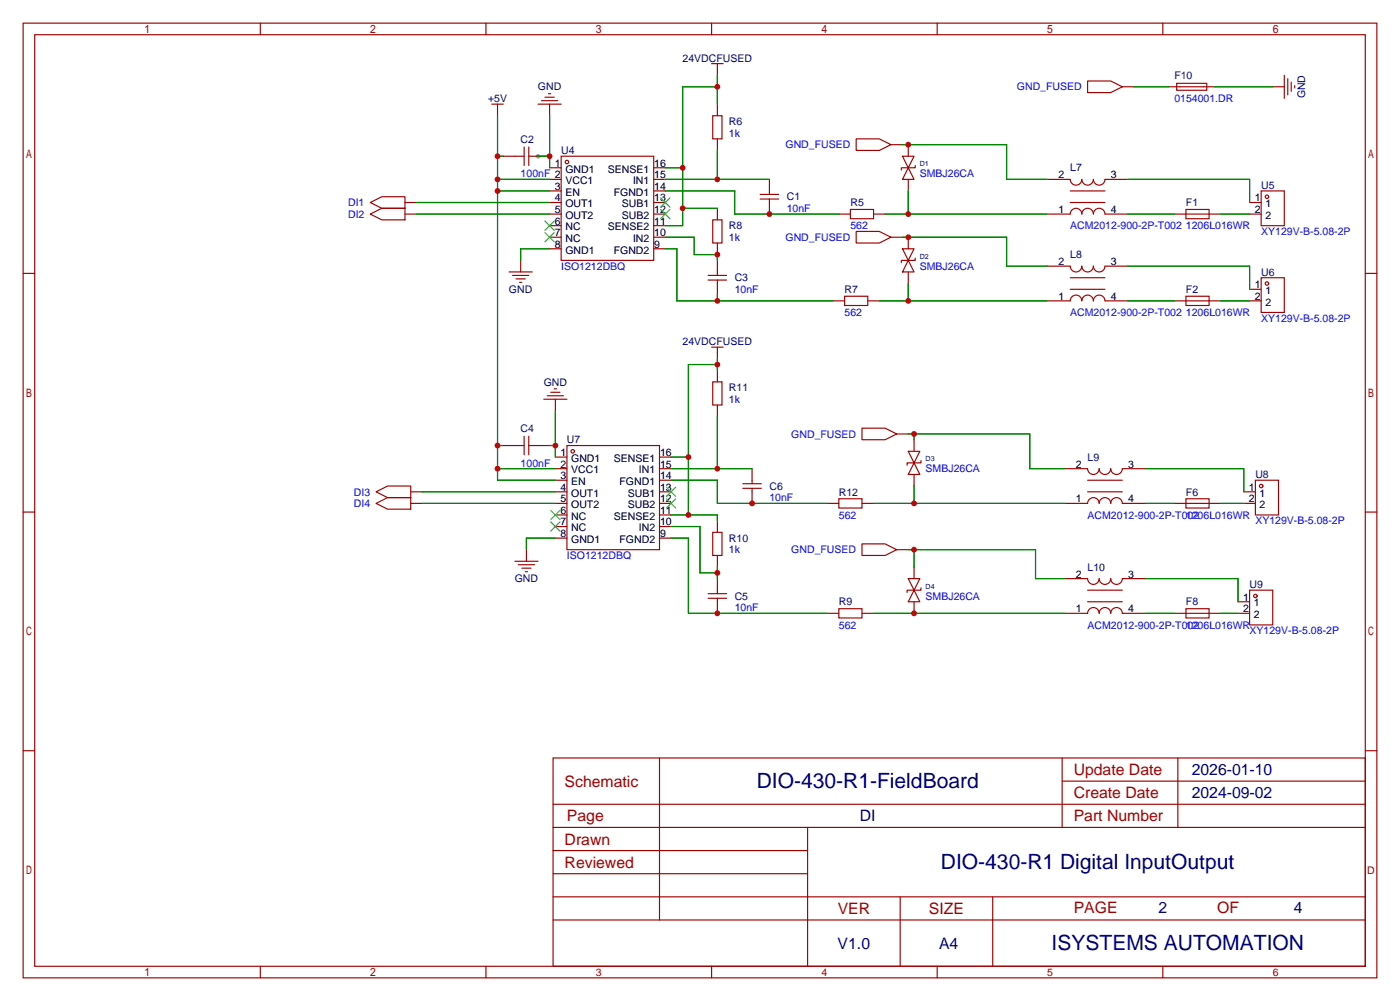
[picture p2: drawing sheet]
<svg xmlns="http://www.w3.org/2000/svg" width="307mm" height="220mm" viewBox="0 0 307 220" stroke-linecap="round" stroke-linejoin="round" font-family="sans-serif">
<circle cx="118.1" cy="34.3" r=".51" fill="#999"/>
<g fill="none" stroke="#a10000" stroke-width=".25">
<path d="M5.1 5.1h297.2v209.5h-297.2zM7.6 7.6h292.1v204.5h-292.1zM57.1 5.1v2.5M106.7 5.1v2.5M156.2 5.1v2.5M156.2 14h2.5M157.5 14v2.5M205.7 5.1v2.5M238.8 17.8h5l2.6 1.2-2.6 1.3h-5zM246.4 19h2.5M255.3 5.1v2.5M256.5 19h10.2"/>
<path d="M258.3 18.3h6.6v1.5h-6.6zM279.4 19h2.5M281.9 16.5v5.1M282.7 17.3v3.5M283.5 18v2.1M284.2 18.8v.5M107.9 22.9h2.6M109.2 22.9v2.5M110.5 34.3h4.6M115.1 32.3v4M116.1 34.3h4.5M116.1 32.3v4"/>
<path d="M118.1 22.9h5.1M118.9 22.1h3.5M119.6 21.3h2.1M120.4 20.6h.5M120.6 36.8h2.6M120.6 39.4h2.6M120.6 22.9v2.5M123.2 34.3h20.3v22.8h-20.3zM143.5 36.8h2.5M143.5 39.4h2.5M156.5 25.4h2v5.1h-2zM157.5 22.9v2.5"/>
<path d="M157.5 30.5v2.5M168.9 39.4v3.3M188 30.5h5l2.6 1.3-2.6 1.2h-5zM195.6 31.8h2.5M198.1 34.3h2.6l-1.3 2.5zM199.4 36.8l1.3 2.6h-2.6zM199.4 31.8v2.5M199.4 39.4v2.5M200.9 36.3v.5h-3v.5M229.9 39.4h5a1.27 1.27 0 0 0 1.3 1.2 1.27 1.27 0 0 0 1.3-1.2 1.27 1.27 0 0 0 1.3 1.2 1.27 1.27 0 0 0 1.2-1.2 1.27 1.27 0 0 0 1.3 1.2 1.27 1.27 0 0 0 1.3-1.2h5M81.3 44.4l2.5-1.2h5.1v2.5h-5.1zM81.3 47l2.5-1.3h5.1v2.6h-5.1z"/>
<path d="M88.9 44.4h2.5M88.9 47h2.5M111.8 59.7h5M114.3 57.1v2.6M120.6 41.9h2.6M120.6 44.4h2.6M120.6 47h2.6M120.6 49.5h2.6M120.6 52.1h2.6M120.6 54.6h2.6M143.5 41.9h2.5M143.5 44.4h2.5"/>
<path d="M143.5 47h2.5M143.5 49.5h2.5M143.5 52.1h2.5M143.5 54.6h2.5M156.5 48.3h2v5h-2zM157.5 45.7v2.6M157.5 53.3v2.6M157.5 57.1v3.4M166.9 43.7h4M166.9 42.7h4M168.9 43.7v3.3M184.1 47h2.6"/>
<path d="M186.7 46h5.1v2h-5.1zM188 50.8h5l2.6 1.3-2.6 1.2h-5zM191.8 47h2.5M195.6 52.1h2.5M198.1 54.6h2.6l-1.3 2.5zM199.4 57.1l1.3 2.6h-2.6zM199.4 52.1v2.5M199.4 59.7v2.5M200.9 56.6v.5h-3v.6M229.9 47h5a1.27 1.27 0 0 1 1.3-1.3 1.27 1.27 0 0 1 1.3 1.3 1.27 1.27 0 0 1 1.3-1.3 1.27 1.27 0 0 1 1.2 1.3 1.27 1.27 0 0 1 1.3-1.3 1.27 1.27 0 0 1 1.3 1.3h5M229.9 58.4h5a1.27 1.27 0 0 0 1.3 1.3 1.27 1.27 0 0 0 1.3-1.3 1.27 1.27 0 0 0 1.3 1.3 1.27 1.27 0 0 0 1.2-1.3 1.27 1.27 0 0 0 1.3 1.3 1.27 1.27 0 0 0 1.3-1.3h5M234.9 41.9h7.7"/>
<path d="M234.9 44.4h7.7M257.8 47h10.2M260.3 46h5.1v2h-5.1zM274.3 44.4h2.6M274.3 47h2.6M276.9 41.9h5v7.6h-5zM5.1 60h2.5M112.5 60.5h3.6M113.3 61.2h2M114 62h.6M155.4 60.5h4.1M155.4 61.5h4.1"/>
<path d="M156.2 76.2h2.5M157.5 61.5v3.3M157.5 76.2v2.5M182.9 66h2.5M185.4 65h5.1v2.1h-5.1zM190.5 66h2.5M229.9 66h5a1.27 1.27 0 0 1 1.3-1.2 1.27 1.27 0 0 1 1.3 1.2 1.27 1.27 0 0 1 1.3-1.2 1.27 1.27 0 0 1 1.2 1.2 1.27 1.27 0 0 1 1.3-1.2 1.27 1.27 0 0 1 1.3 1.2h5M234.9 63.5h7.7M234.9 61h7.7M257.8 66h10.2M260.3 65h5.1v2.1h-5.1zM274.3 63.5h2.6"/>
<path d="M274.3 66h2.6M276.9 61h5v7.6h-5zM299.7 60h2.6M110.5 97.8h4.6M115.1 95.8v4M116.1 95.8v4M116.1 97.8h4.5M119.4 87.6h5.1M120.1 86.9h3.6M120.9 86.1h2M121.7 85.3h.5M121.9 87.6v2.6"/>
<path d="M124.5 97.8h20.3v22.8h-20.3zM156.5 83.8h2v5.1h-2zM157.5 81.3v2.5M157.5 88.9v2.5M189.2 94h5.1l2.5 1.2-2.5 1.3h-5.1zM196.8 95.2h2.6M199.4 99.1h2.5l-1.2 2.5zM200.7 96.5v2.6M5.1 112.4h2.5M82.5 107.9l2.6-1.2h5.1v2.5h-5.1zM82.5 110.5l2.6-1.3h5.1v2.6h-5.1zM90.2 107.9h2.5"/>
<path d="M90.2 110.5h2.5M121.9 100.3h2.6M121.9 102.9h2.6M121.9 105.4h2.6M121.9 107.9h2.6M121.9 110.5h2.6M121.9 113h2.6M121.9 115.6h2.6M121.9 118.1h2.6M144.8 100.3h2.5M144.8 102.9h2.5M144.8 105.4h2.5"/>
<path d="M144.8 107.9h2.5M144.8 110.5h2.5M144.8 113h2.5M144.8 115.6h2.5M144.8 118.1h2.5M156.5 116.8h2v5.1h-2zM157.5 114.3v2.5M163.1 107.2h4M163.1 106.2h4M165.1 102.9v3.3M165.1 107.2v3.3M181.6 110.5h2.5"/>
<path d="M184.1 109.5h5.1v2h-5.1zM189.2 119.4h5.1l2.5 1.2-2.5 1.3h-5.1zM189.2 110.5h2.6M200.7 101.6l1.2 2.5h-2.5zM200.7 104.1v2.6M202.2 101.1v.5h-3.1v.5M233.7 110.5h5.1a1.27 1.27 0 0 1 1.2-1.3 1.27 1.27 0 0 1 1.3 1.3 1.27 1.27 0 0 1 1.3-1.3 1.27 1.27 0 0 1 1.2 1.3 1.27 1.27 0 0 1 1.3-1.3 1.27 1.27 0 0 1 1.3 1.3h5.1M233.7 102.9h5.1a1.27 1.27 0 0 0 1.2 1.2 1.27 1.27 0 0 0 1.3-1.2 1.27 1.27 0 0 0 1.3 1.2 1.27 1.27 0 0 0 1.2-1.2 1.27 1.27 0 0 0 1.3 1.2 1.27 1.27 0 0 0 1.3-1.2h5.1M238.8 105.4h7.6M238.8 107.9h7.6M257.8 110.5h10.2M260.3 109.5h5.1v2h-5.1z"/>
<path d="M273 107.9h2.6M273 110.5h2.6M275.6 105.4h5.1v7.6h-5.1zM299.7 112.4h2.6M113 123.2h5.1M113.8 124h3.5M114.6 124.7h2M115.3 125.5h.5M115.6 120.6v2.6M155.4 131.3h4.1M155.4 130.3h4.1M157.5 121.9v2.6"/>
<path d="M157.5 127v3.3M157.5 131.3v3.3M181.6 134.6h2.5M184.1 133.6h5.1v2h-5.1zM189.2 134.6h2.6M196.8 120.6h2.6M199.4 127h2.5l-1.2 2.5zM200.7 129.5l1.2 2.6h-2.5zM200.7 124.5v2.5M200.7 132.1v2.5M202.2 129v.5h-3.1v.5M233.7 134.6h5.1a1.27 1.27 0 0 1 1.2-1.3 1.27 1.27 0 0 1 1.3 1.3 1.27 1.27 0 0 1 1.3-1.3 1.27 1.27 0 0 1 1.2 1.3 1.27 1.27 0 0 1 1.3-1.3 1.27 1.27 0 0 1 1.3 1.3h5.1"/>
<path d="M233.7 127h5.1a1.27 1.27 0 0 0 1.2 1.3 1.27 1.27 0 0 0 1.3-1.3 1.27 1.27 0 0 0 1.3 1.3 1.27 1.27 0 0 0 1.2-1.3 1.27 1.27 0 0 0 1.3 1.3 1.27 1.27 0 0 0 1.3-1.3h5.1M238.8 132.1h7.6M238.8 129.5h7.6M257.8 134.6h10.2M260.3 133.6h5.1v2h-5.1zM271.8 132.1h2.5M271.8 134.6h2.5M274.3 129.5h5.1v7.7h-5.1zM5.1 164.8h2.5M121.4 166.4h178.3v45.7h-178.3zM121.4 176.5h178.3M144.8 166.4v35.5"/>
<path d="M233.2 166.4v15.2M233.2 171.4h66.5M258.6 166.4v15.2M299.7 164.8h2.6M121.4 186.7h55.9M121.4 181.6h178.3M121.4 196.8h178.3M121.4 191.8h55.9M177.3 181.6v30.5M197.6 196.8v15.3M217.9 196.8v15.3M57.1 212.1v2.5"/>
<path d="M106.7 212.1v2.5M121.4 201.9h178.3M156.2 212.1v2.5M205.7 212.1v2.5M255.3 212.1v2.5"/>
<circle cx="124.5" cy="35.6" r=".38"/>
<circle cx="278.1" cy="43.2" r=".38"/>
<circle cx="278.1" cy="62.2" r=".38"/>
<circle cx="125.7" cy="99.1" r=".38"/>
<circle cx="276.9" cy="106.7" r=".38"/>
<circle cx="275.6" cy="130.8" r=".38"/>
</g>
<g fill="none" stroke="#3c3" stroke-width=".25">
<path d="M119.6 48.5l2.1 2M119.6 51.1l2.1 2M121.7 48.5l-2.1 2M121.7 51.1l-2.1 2M145 46l2.1 2M145 43.4l2.1 2.1M147.1 46l-2.1 2M147.1 43.4l-2.1 2.1M120.9 112l2 2M120.9 114.6l2 2M122.9 112l-2 2M122.9 114.6l-2 2"/>
<path d="M146.3 109.5l2 2M146.3 106.9l2 2.1M148.3 109.5l-2 2M148.3 106.9l-2 2.1"/>
</g>
<g fill="none" stroke="#008700" stroke-width=".25">
<path d="M157.5 16.5v6.4M157.5 19h-7.6v30.5h-3.9M248.9 19h7.6M266.7 19h12.7M109.2 25.4v80h12.7M109.2 39.4h11.4M109.2 34.3h1.3M118.1 34.3h2.5M120.6 25.4v11.4M146 39.4h22.9M146 36.8h3.9M157.5 33v6.4"/>
<path d="M198.1 31.8h22.9v7.6h8.9M247.6 39.4h26.7v5M91.4 44.4h29.2M91.4 47h29.2M109.2 41.9h11.4M120.6 54.6h-6.3v2.5M146 41.9h15.3v5.1h22.8M146 54.6h2.6v11.4h34.3M146 52.1h6.4v3.8h5.1v1.2M149.9 45.7h7.6M194.3 47h35.6M198.1 52.1h22.9v6.3h8.9"/>
<path d="M199.4 41.9v5.1M247.6 47h10.2M247.6 58.4h26.7v5.1M268 47h6.3M157.5 64.8v1.2M157.5 78.7v2.6M193 66h36.9M199.4 62.2v3.8M247.6 66h10.2M268 66h6.3M109.2 97.8h1.3M120.6 97.8h1.3"/>
<path d="M121.9 90.2v10.1M157.5 91.4v11.5M157.5 80h-6.4v33M199.4 95.2h26.7v7.7h7.6M200.7 95.2v1.3M92.7 110.5h29.2M92.7 107.9h29.2M109.2 102.9h12.7M121.9 118.1h-6.3v2.5M147.3 102.9h17.8M147.3 105.4h10.2v5.1h24.1M147.3 118.1h3.8v16.5h30.5"/>
<path d="M147.3 113h10.2v1.3M147.3 100.3h3.8M147.3 115.6h6.4v10.1h3.8M191.8 110.5h41.9M200.7 106.7v3.8M251.5 102.9h21.5v5M251.5 110.5h6.3M268 110.5h5M157.5 124.5v2.5M191.8 134.6h41.9M199.4 120.6h27.9v6.4h6.4M200.7 120.6v3.9"/>
<path d="M251.5 134.6h6.3M251.5 127h20.3v5.1M268 134.6h3.8"/>
</g>
<g fill="#c00">
<circle cx="109.2" cy="102.9" r=".63"/>
<circle cx="109.2" cy="97.8" r=".63"/>
<circle cx="109.2" cy="41.9" r=".63"/>
<circle cx="109.2" cy="39.4" r=".63"/>
<circle cx="109.2" cy="34.3" r=".63"/>
<circle cx="121.9" cy="97.8" r=".63"/>
<circle cx="157.5" cy="66" r=".63"/>
<circle cx="149.9" cy="36.8" r=".63"/>
<circle cx="157.5" cy="19" r=".63"/>
<circle cx="149.9" cy="45.7" r=".63"/>
<circle cx="157.5" cy="39.4" r=".63"/>
<circle cx="168.9" cy="47" r=".63"/>
<circle cx="157.5" cy="55.9" r=".63"/>
<circle cx="157.5" cy="80" r=".63"/>
<circle cx="151.1" cy="100.3" r=".63"/>
<circle cx="151.1" cy="113" r=".63"/>
<circle cx="157.5" cy="102.9" r=".63"/>
<circle cx="165.1" cy="110.5" r=".63"/>
<circle cx="157.5" cy="125.7" r=".63"/>
<circle cx="157.5" cy="134.6" r=".63"/>
<circle cx="120.7" cy="34.3" r=".63"/>
<circle cx="199.4" cy="47" r=".63"/>
<circle cx="199.4" cy="66" r=".63"/>
<circle cx="200.7" cy="110.5" r=".63"/>
<circle cx="200.7" cy="134.6" r=".63"/>
<circle cx="200.7" cy="120.6" r=".63"/>
<circle cx="200.7" cy="95.2" r=".63"/>
<circle cx="199.4" cy="52.1" r=".63"/>
<circle cx="199.4" cy="31.7" r=".63"/>
</g>
<g font-size="4.6" fill="#000080">
<text x="166.1" y="173.1">DIO-430-R1-FieldBoard</text>
<text x="206.5" y="190.8">DIO-430-R1 Digital InputOutput</text>
<text x="230.9" y="208.6">ISYSTEMS AUTOMATION</text>
</g>
<g font-size="3.5" fill="#a00000">
<text x="124" y="172.7">Schematic</text>
<text x="235.7" y="170.1">Update Date</text>
<text x="235.7" y="175.2">Create Date</text>
<text x="124" y="185.4">Drawn</text>
<text x="124.5" y="180.3">Page</text>
<text x="235.7" y="180.3">Part Number</text>
<text x="124" y="190.4">Reviewed</text>
<text x="183.9" y="200.6">VER</text>
<text x="203.9" y="200.6">SIZE</text>
<text x="235.7" y="200.3">PAGE</text>
<text x="267.2" y="200.3">OF</text>
</g>
<g font-size="3.5" fill="#000080">
<text x="261.6" y="170.1">2026-01-10</text>
<text x="261.6" y="175.2">2024-09-02</text>
<text x="188.8" y="180.3">DI</text>
<text x="254.3" y="200.3">2</text>
<text x="284" y="200.3">4</text>
<text x="183.9" y="208.2">V1.0</text>
<text x="206.2" y="208.2">A4</text>
</g>
<g font-size="2.3" fill="#000080">
<text x="149.8" y="13.5">24VDCFUSED</text>
<text x="257.8" y="17.3">F10</text>
<text x="107.1" y="22.4">+5V</text>
<text x="118.1" y="19.9">GND</text>
<text x="286.6" y="21.6" transform="rotate(-90 286.6 21.6)">GND</text>
<text x="160" y="27.5">R6</text>
<text x="114.3" y="31.3">C2</text>
<text x="123.2" y="33.8">U4</text>
<text x="234.9" y="37.6">L7</text>
<text x="276.9" y="41.4">U5</text>
<text x="172.7" y="44">C1</text>
<text x="186.7" y="45.3">R5</text>
<text x="260.3" y="45.3">F1</text>
<text x="160" y="50.3">R8</text>
<text x="234.9" y="56.7">L8</text>
<text x="111.7" y="64.3">GND</text>
<text x="161.3" y="61.8">C3</text>
<text x="185.4" y="64.3">R7</text>
<text x="260.3" y="64.3">F2</text>
<text x="276.9" y="60.5">U6</text>
<text x="149.8" y="75.7">24VDCFUSED</text>
<text x="119.4" y="84.6">GND</text>
<text x="160" y="85.9">R11</text>
<text x="114.3" y="94.8">C4</text>
<text x="124.5" y="97.3">U7</text>
<text x="238.8" y="101.1">L9</text>
<text x="168.9" y="107.5">C6</text>
<text x="275.6" y="104.9">U8</text>
<text x="184.1" y="108.8">R12</text>
<text x="260.3" y="108.8">F6</text>
<text x="160" y="118.9">R10</text>
<text x="238.8" y="125.3">L10</text>
<text x="113" y="127.8">GND</text>
<text x="161.3" y="131.6">C5</text>
<text x="274.3" y="129.1">U9</text>
<text x="184.1" y="132.9">R9</text>
<text x="260.3" y="132.9">F8</text>
</g>
<g font-size="2.3" fill="#00f">
<text x="223.2" y="19.9">GND_FUSED</text>
<text x="257.8" y="22.4">0154001.DR</text>
<text x="160" y="30">1k</text>
<text x="172.4" y="32.6">GND_FUSED</text>
<text x="114.3" y="38.9">100nF 2</text>
<text x="201.9" y="38.9">SMBJ26CA</text>
<text x="76.4" y="45.3">DI1</text>
<text x="76.4" y="47.8">DI2</text>
<text x="172.7" y="46.5">10nF</text>
<text x="160" y="52.9">1k</text>
<text x="172.4" y="52.9">GND_FUSED</text>
<text x="186.7" y="50.3">562</text>
<text x="234.9" y="50.3">ACM2012-900-2P-T002</text>
<text x="260.3" y="50.3">1206L016WR</text>
<text x="276.9" y="51.6">XY129V-B-5.08-2P</text>
<text x="123.2" y="59.2">ISO1212DBQ</text>
<text x="201.9" y="59.2">SMBJ26CA</text>
<text x="161.3" y="64.3">10nF</text>
<text x="185.4" y="69.4">562</text>
<text x="234.9" y="69.4">ACM2012-900-2P-T002</text>
<text x="260.3" y="69.4">1206L016WR</text>
<text x="276.9" y="70.7">XY129V-B-5.08-2P</text>
<text x="160" y="88.4">1k</text>
<text x="173.7" y="96.1">GND_FUSED</text>
<text x="114.3" y="102.4">100nF</text>
<text x="203.2" y="103.7">SMBJ26CA</text>
<text x="77.7" y="108.8">DI3</text>
<text x="77.7" y="111.3">DI4</text>
<text x="168.9" y="110">10nF</text>
<text x="184.1" y="113.8">562</text>
<text x="238.8" y="113.8">ACM2012-900-2P-T002</text>
<text x="260.3" y="113.8">1206L016WR</text>
<text x="275.6" y="115.1">XY129V-B-5.08-2P</text>
<text x="124.5" y="122.7">ISO1212DBQ</text>
<text x="160" y="121.5">1k</text>
<text x="173.7" y="121.5">GND_FUSED</text>
<text x="203.2" y="131.6">SMBJ26CA</text>
<text x="161.3" y="134.2">10nF</text>
<text x="184.1" y="138">562</text>
<text x="238.8" y="138">ACM2012-900-2P-T002</text>
<text x="260.3" y="138">1206L016WR</text>
<text x="274.3" y="139.2">XY129V-B-5.08-2P</text>
</g>
<g font-size="2.3">
<text x="121.8" y="36.6">1</text>
<text x="121.8" y="41.7">3</text>
<text x="124.1" y="37.9">GND1</text>
<text x="124.1" y="40.4">VCC1</text>
<text x="133.5" y="37.9">SENSE1</text>
<text x="139" y="40.4">IN1</text>
<text x="143.6" y="41.7">14</text>
<text x="143.6" y="39.1">15</text>
<text x="143.6" y="36.6">16</text>
<text x="232.4" y="39.1">2</text>
<text x="243.8" y="39.1">3</text>
<text x="121.8" y="44.2">4</text>
<text x="121.8" y="46.8">5</text>
<text x="124.1" y="43">EN</text>
<text x="124.1" y="45.5">OUT1</text>
<text x="134.7" y="43">FGND1</text>
<text x="136.5" y="45.5">SUB1</text>
<text x="143.6" y="46.8">12</text>
<text x="143.6" y="44.2">13</text>
<text x="232.4" y="46.8">1</text>
<text x="243.8" y="46.8">4</text>
<text x="275.4" y="44.2">1</text>
<text x="275.4" y="46.8">2</text>
<text x="277.8" y="45.5">1</text>
<text x="121.8" y="49.3">6</text>
<text x="121.8" y="51.8">7</text>
<text x="124.1" y="48">OUT2</text>
<text x="124.1" y="50.6">NC</text>
<text x="124.1" y="53.1">NC</text>
<text x="133.5" y="50.6">SENSE2</text>
<text x="136.5" y="48">SUB2</text>
<text x="139" y="53.1">IN2</text>
<text x="143.6" y="51.8">10</text>
<text x="143.6" y="49.3">11</text>
<text x="277.8" y="48">2</text>
<text x="121.8" y="54.4">8</text>
<text x="124.1" y="55.7">GND1</text>
<text x="134.7" y="55.7">FGND2</text>
<text x="143.6" y="54.4">9</text>
<text x="232.4" y="58.2">2</text>
<text x="243.8" y="58.2">3</text>
<text x="232.4" y="65.8">1</text>
<text x="243.8" y="65.8">4</text>
<text x="275.4" y="63.3">1</text>
<text x="275.4" y="65.8">2</text>
<text x="277.8" y="64.5">1</text>
<text x="277.8" y="67.1">2</text>
<text x="123" y="100.1">1</text>
<text x="125.4" y="101.4">GND1</text>
<text x="134.7" y="101.4">SENSE1</text>
<text x="144.9" y="100.1">16</text>
<text x="123" y="102.6">2</text>
<text x="123" y="105.2">3</text>
<text x="123" y="107.7">4</text>
<text x="125.4" y="103.9">VCC1</text>
<text x="125.4" y="106.5">EN</text>
<text x="136" y="106.5">FGND1</text>
<text x="140.2" y="103.9">IN1</text>
<text x="144.9" y="107.7">13</text>
<text x="144.9" y="105.2">14</text>
<text x="144.9" y="102.6">15</text>
<text x="236.2" y="102.6">2</text>
<text x="247.6" y="102.6">3</text>
<text x="274.2" y="107.7">1</text>
<text x="123" y="110.3">5</text>
<text x="123" y="112.8">6</text>
<text x="125.4" y="109">OUT1</text>
<text x="125.4" y="111.5">OUT2</text>
<text x="137.8" y="111.5">SUB2</text>
<text x="137.8" y="109">SUB1</text>
<text x="144.9" y="112.8">11</text>
<text x="144.9" y="110.3">12</text>
<text x="236.2" y="110.3">1</text>
<text x="247.6" y="110.3">4</text>
<text x="274.2" y="110.3">2</text>
<text x="276.5" y="109">1</text>
<text x="276.5" y="111.5">2</text>
<text x="123" y="115.3">7</text>
<text x="123" y="117.9">8</text>
<text x="125.4" y="114.1">NC</text>
<text x="125.4" y="116.6">NC</text>
<text x="125.4" y="119.2">GND1</text>
<text x="134.7" y="114.1">SENSE2</text>
<text x="136" y="119.2">FGND2</text>
<text x="140.2" y="116.6">IN2</text>
<text x="144.9" y="117.9">9</text>
<text x="144.9" y="115.3">10</text>
<text x="236.2" y="126.8">2</text>
<text x="247.6" y="126.8">3</text>
<text x="272.9" y="131.9">1</text>
<text x="236.2" y="134.4">1</text>
<text x="247.6" y="134.4">4</text>
<text x="272.9" y="134.4">2</text>
<text x="275.3" y="133.1">1</text>
<text x="275.3" y="135.7">2</text>
</g>
<g font-size="2.3" fill="#a00000">
<text x="300.2" y="191.8">D</text>
<text x="130.8" y="214.2">3</text>
<text x="180.3" y="214.2">4</text>
<text x="229.9" y="214.2">5</text>
<text x="279.4" y="214.2">6</text>
</g>
<g font-size="1.6" fill="#000080">
<text x="201.9" y="36.5">D1</text>
<text x="201.9" y="56.8">D2</text>
<text x="203.2" y="101.3">D3</text>
<text x="203.2" y="129.2">D4</text>
</g>
</svg>
